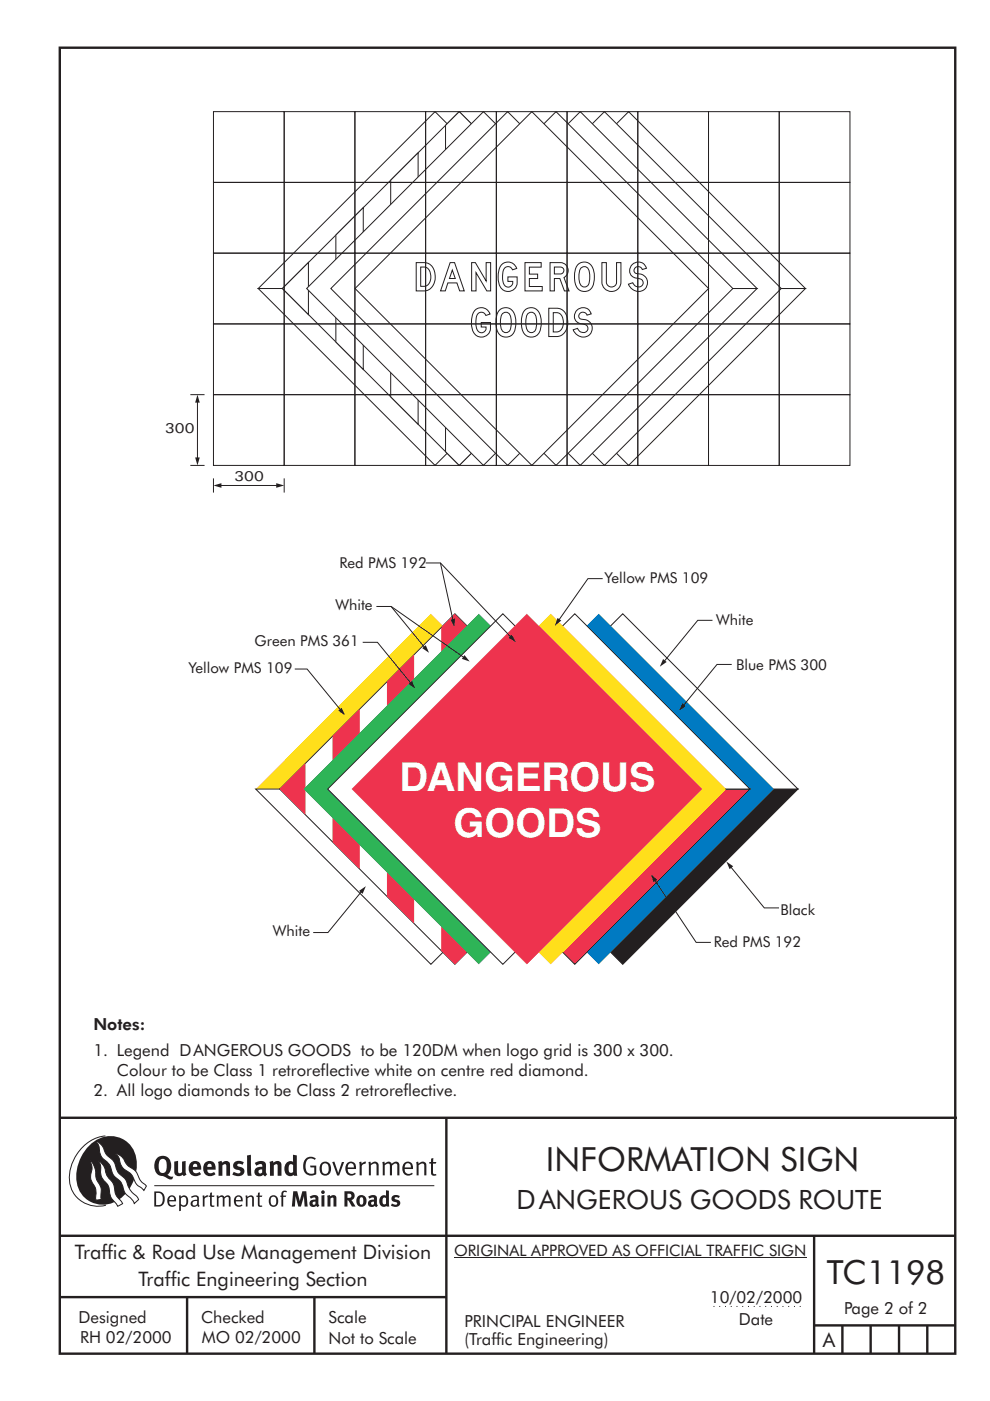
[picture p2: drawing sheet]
<svg xmlns="http://www.w3.org/2000/svg" width="210mm" height="297mm" viewBox="0 0 210 297" stroke-linecap="round" stroke-linejoin="round" font-family="sans-serif">
<g fill="none" stroke="#231f20" stroke-width=".51">
<path d="M12.7 10.1h189.9v276.9h-189.9zM12.7 237h190.3M94.7 236.9v50.1M12.7 262h190M12.7 275h82M39.7 275v12M66.7 275v12M172.7 262v25M172.7 281h30M178.7 281v6M184.7 281v6M190.7 281v6"/>
<path d="M196.7 281v6"/>
</g>
<path d="M96.3 266.7h74.7" fill="none" stroke="#231f20" stroke-width=".21"/>
<path d="M151.3 277h19.2" fill="none" stroke="#231f20" stroke-width=".21" stroke-dasharray=".2 1" stroke-linecap="butt"/>
<path d="M94.9 167.3h74.3l-37.1 37.2z" fill-rule="evenodd" fill="#231f20" stroke="#231f20" stroke-width=".21"/>
<path d="M94.9 167.3l37.2-37.2 37.1 37.2z" fill-rule="evenodd" fill="#fff" stroke="#231f20" stroke-width=".21"/>
<path d="M89.8 167.3l37.2-37.2 37.2 37.2-37.2 37.2z" fill-rule="evenodd" fill="#007ac2"/>
<path d="M84.8 167.3h74.3l-37.2 37.2z" fill-rule="evenodd" fill="#ee334e" stroke="#231f20" stroke-width=".21"/>
<path d="M84.8 167.3l37.1-37.2 37.2 37.2z" fill-rule="evenodd" fill="#fff" stroke="#231f20" stroke-width=".21"/>
<g fill="#ffdf1b">
<path d="M91.4 130.1l37.2 37.2h-74.4z"/>
<path d="M79.7 167.3l37.1-37.2 37.2 37.2-37.2 37.2z" fill-rule="evenodd"/>
</g>
<g fill="#fff" stroke="#231f20" stroke-width=".21">
<path d="M54.2 167.3h74.4l-37.2 37.2z" fill-rule="evenodd"/>
<path d="M59.3 167.3l37.2-37.2 37.1 37.2-37.1 37.2z" fill-rule="evenodd"/>
</g>
<path d="M59.3 167.3l5.5-5.5v11zM76.3 150.3v34l-5.8-5.8v-22.4zM87.8 138.8v57l-5.7-5.8v-45.5zM93.6 133l2.9-2.9 2.9 2.9v68.6l-2.9 2.9-2.9-2.9zM105.1 138.8l5.8 5.7v45.5l-5.8 5.8zM116.7 150.3l5.7 5.8v22.4l-5.7 5.8zM128.2 161.8l5.4 5.5-5.4 5.5z" fill-rule="evenodd" fill="#ee334e"/>
<path d="M64.4 167.3l37.2-37.2 37.1 37.2-37.1 37.2z" fill-rule="evenodd" fill="#2eb457"/>
<path d="M69.5 167.3l37.2-37.2 37.1 37.2-37.1 37.2z" fill-rule="evenodd" fill="#fff" stroke="#231f20" stroke-width=".21"/>
<path d="M74.6 167.3l37.1-37.2 37.2 37.2-37.2 37.2z" fill-rule="evenodd" fill="#ee334e"/>
<path d="M62.5 141.8h2.6l7.1 8.7" fill="none" stroke="#231f20" stroke-width=".21"/>
<path d="M71.7 150.7l.8-.6 .7 1.6z" fill="#231f20"/>
<path d="M93.4 119.4l14.9 15.6" fill="none" stroke="#231f20" stroke-width=".21"/>
<path d="M107.9 135.2l.7-.6 .8 1.5z" fill="#231f20"/>
<path d="M90.3 119.4h3.1l2.7 12" fill="none" stroke="#231f20" stroke-width=".21"/>
<path d="M95.5 131.4l1-.2-.1 1.7z" fill="#231f20"/>
<path d="M79.8 128.6h3.2l7 8.6" fill="none" stroke="#231f20" stroke-width=".21"/>
<path d="M89.6 137.4l.7-.6 .7 1.6z" fill="#231f20"/>
<path d="M76.9 136.2h3.2l7 8.6" fill="none" stroke="#231f20" stroke-width=".21"/>
<path d="M86.7 145l.7-.6 .7 1.6z" fill="#231f20"/>
<path d="M127.8 122.7h-3.1l-6.1 8.7" fill="none" stroke="#231f20" stroke-width=".21"/>
<path d="M118.3 131l.8 .6-1.4 1.1z" fill="#231f20"/>
<path d="M83 128.6l15.4 10.8" fill="none" stroke="#231f20" stroke-width=".21"/>
<path d="M98.5 138.9l1.1 1.4-1.6-.6z" fill="#231f20"/>
<path d="M155.2 140.9h-3.1l-7.1 8.6" fill="none" stroke="#231f20" stroke-width=".21"/>
<path d="M144.7 149.1l.8 .6-1.5 1z" fill="#231f20"/>
<path d="M155 183.9l7.1 8.6h3.1" fill="none" stroke="#231f20" stroke-width=".21"/>
<path d="M154.1 182.7l1.4 1-.7 .6z" fill="#231f20"/>
<path d="M138.9 186.7l8.8 13.1h3.1" fill="none" stroke="#231f20" stroke-width=".21"/>
<path d="M138.1 185.4l1.3 1.1-.8 .6z" fill="#231f20"/>
<path d="M151.1 131.5h-3.1l-7.1 8.7" fill="none" stroke="#231f20" stroke-width=".21"/>
<path d="M140.6 139.7l.8 .7-1.4 1z" fill="#231f20"/>
<path d="M76.6 189.1l-7 8.6h-3.2" fill="none" stroke="#231f20" stroke-width=".21"/>
<path d="M76.2 188.9l1.4-1-.7 1.6z" fill="#231f20"/>
<g fill="#fff" stroke="#231f20" stroke-width=".21">
<path d="M95.8 61.2h75l-37.5 37.5z" fill-rule="evenodd"/>
<path d="M96 61l37.3-37.3 37.5 37.5h-75z" fill-rule="evenodd"/>
<path d="M90.7 61.2l37.5-37.5 37.5 37.5-37.5 37.5z" fill-rule="evenodd"/>
<path d="M85.6 61.2h75l-37.5 37.5z" fill-rule="evenodd"/>
<path d="M85.7 61l37.4-37.3 37.5 37.5h-75z" fill-rule="evenodd"/>
<path d="M80.4 61.2l37.5-37.5 37.5 37.5-37.5 37.5z" fill-rule="evenodd"/>
<path d="M54.8 61.2l37.5-37.5 37.5 37.5z" fill-rule="evenodd"/>
<path d="M54.8 61.2h75l-37.5 37.5z" fill-rule="evenodd"/>
<path d="M59.9 61.2l37.5-37.5 37.5 37.5-37.5 37.5z" fill-rule="evenodd"/>
<path d="M59.9 61.2l5.5-5.5v11zM71.2 49.8l5.8-5.8v34.3l-5.8-5.8zM82.9 38.2l5.8-5.8v57.5l-5.8-5.8zM94.5 26.6l2.9-2.9 2.9 2.9v69.2l-2.9 2.9-2.9-2.9zM106.1 32.4l5.8 5.8v45.9l-5.8 5.8zM117.8 44l5.8 5.8v22.7l-5.8 5.8zM129.4 55.7l5.5 5.5-5.5 5.5z" fill-rule="evenodd"/>
<path d="M65 61.2l37.5-37.5 37.5 37.5-37.5 37.5z" fill-rule="evenodd"/>
<path d="M70.2 61.2l37.5-37.5 37.5 37.5-37.5 37.5z" fill-rule="evenodd"/>
<path d="M75.3 61.2l37.5-37.5 37.5 37.5-37.5 37.5z" fill-rule="evenodd"/>
</g>
<path d="M46.8 102.9h11.9" fill="none" stroke="#231f20" stroke-width=".21"/>
<g fill="#231f20">
<path d="M58.6 102.4l1.7 .5-1.7 .5z"/>
<path d="M45.3 102.9l1.7-.5v1z"/>
</g>
<path d="M40.4 98.7h3M41.9 85.2v11.9M45.3 101.4v3M60.3 101.4v3" fill="none" stroke="#231f20" stroke-width=".21"/>
<g fill="#231f20">
<path d="M41.9 83.7l.5 1.7h-1z"/>
<path d="M41.4 97h1l-.5 1.7z"/>
</g>
<g fill="none" stroke="#231f20" stroke-width=".21">
<path d="M45.3 23.7h15v15h-15zM45.3 38.7h15v15h-15zM60.3 23.7h15v15h-15zM60.3 38.7h15v15h-15zM75.3 23.7h15v15h-15zM75.3 38.7h15v15h-15zM90.3 23.7h15v15h-15zM90.3 38.7h15v15h-15zM105.3 23.7h15v15h-15zM105.3 38.7h15v15h-15zM120.3 23.7h15v15h-15zM120.3 38.7h15v15h-15z"/>
<path d="M135.3 23.7h15v15h-15zM135.3 38.7h15v15h-15zM150.3 23.7h15v15h-15zM150.3 38.7h15v15h-15zM165.3 23.7h15v15h-15zM165.3 38.7h15v15h-15zM45.3 53.7h15v15h-15zM60.3 53.7h15v15h-15zM75.3 53.7h15v15h-15zM90.3 53.7h15v15h-15zM105.3 53.7h15v15h-15zM120.3 53.7h15v15h-15z"/>
<path d="M135.3 53.7h15v15h-15zM150.3 53.7h15v15h-15zM165.3 53.7h15v15h-15zM45.3 68.7h15v15h-15zM60.3 68.7h15v15h-15zM75.3 68.7h15v15h-15zM90.3 68.7h15v15h-15zM105.3 68.7h15v15h-15zM120.3 68.7h15v15h-15zM135.3 68.7h15v15h-15zM150.3 68.7h15v15h-15zM165.3 68.7h15v15h-15z"/>
<path d="M40.4 83.7h3M45.3 83.7h15v15h-15zM60.3 83.7h15v15h-15zM75.3 83.7h15v15h-15zM90.3 83.7h15v15h-15zM105.3 83.7h15v15h-15zM120.3 83.7h15v15h-15zM135.3 83.7h15v15h-15zM150.3 83.7h15v15h-15zM165.3 83.7h15v15h-15z"/>
</g>
<g fill="#231f20">
<path d="M64.9 245.6a1.61 1.61 0 0 1 2.1 0l-.2 .3a1.17 1.17 0 0 0-1.4-.2 1.17 1.17 0 0 0-.6 1.3 1.42 1.42 0 0 0 1.2 1.9l.7-.2v-1.2h-.8l-.1-.4h1.3v1.8a1.82 1.82 0 0 1-2.2 0 1.82 1.82 0 0 1-.6-2.1l.2-.7z" fill-rule="evenodd"/>
<path d="M68.2 246.5a1.77 1.77 0 0 0 .4 2.7 1.39 1.39 0 0 0 1.4-.5 1.39 1.39 0 0 0 .2-1.5 1.19 1.19 0 0 0-2-.7zM68.5 246.8a.83 .83 0 0 1 1 .1 .83 .83 0 0 1 .2 1 .75 .75 0 0 1-.6 1 .75 .75 0 0 1-.8-.8v-1z" fill-rule="evenodd"/>
<path d="M70.5 246.4l.4-.1 .8 2.4 .8-2.3h.5l-1.1 2.8h-.4z" fill-rule="evenodd"/>
<path d="M73.6 246.7a1.74 1.74 0 0 0 .5 2.5h.9l.5-.3-.2-.3a.89 .89 0 0 1-1.1 .2 .89 .89 0 0 1-.4-.9h1.7a1.15 1.15 0 0 0-.5-1.4 1.15 1.15 0 0 0-1.4 .2zM73.9 246.9a.67 .67 0 0 1 .9-.2 .67 .67 0 0 1 .3 .8h-1.3z" fill-rule="evenodd"/>
<path d="M76.2 246.4l.4-.1 .1 .4 .5-.4h.4l-.1 .5a.61 .61 0 0 0-.8 .6v1.8h-.4z" fill-rule="evenodd"/>
<path d="M78.1 246.4l.4-.1 .2 .4a.89 .89 0 0 1 .9-.4 .89 .89 0 0 1 .7 .7v2.2h-.4v-2.2l-.1-.2-.4-.1-.7 .4v2.1h-.5z" fill-rule="evenodd"/>
<path d="M81.1 246.4l.4-.1 .1 .4a.83 .83 0 0 1 .8-.4 .83 .83 0 0 1 .7 .5 .86 .86 0 0 1 .9-.5 .86 .86 0 0 1 .7 .7v2.2h-.4l-.1-2.3a.5 .5 0 0 0-.8 0l-.3 .2v2.1h-.4v-2.2l-.4-.3-.7 .4v2.1h-.4z" fill-rule="evenodd"/>
<path d="M85.7 246.7a1.74 1.74 0 0 0 .5 2.5h.9l.4-.3-.1-.3a.89 .89 0 0 1-1.1 .2 .89 .89 0 0 1-.5-.9h1.8a1.15 1.15 0 0 0-.5-1.4 1.15 1.15 0 0 0-1.4 .2zM86 246.9a.67 .67 0 0 1 .9-.2 .67 .67 0 0 1 .3 .8h-1.4z" fill-rule="evenodd"/>
<path d="M88.2 246.4l.5-.1 .1 .4a.89 .89 0 0 1 .9-.4 .89 .89 0 0 1 .7 .7v2.2h-.4v-2.2l-.1-.2-.3-.1-.8 .4v2.1h-.4z" fill-rule="evenodd"/>
<path d="M91.4 245.6l.5-.1v.9h.7l-.2 .3h-.6l.1 2.1 .1 .1h.5l.1 .3a.71 .71 0 0 1-1.2-.6v-1.9h-.3v-.3h.3z" fill-rule="evenodd"/>
<path d="M37 246.3l.8-.2v2a.46 .46 0 0 0 .2 .6 .46 .46 0 0 0 .6-.2v-2.2l.8-.2v2.4l.2 .5-.6 .4-.2-.3a1.03 1.03 0 0 1-1.2 .2 1.03 1.03 0 0 1-.6-1.1z" fill-rule="evenodd"/>
<path d="M40.4 246.6a1.64 1.64 0 0 0 0 2.3 1.64 1.64 0 0 0 2.3 0l-.4-.4a.78 .78 0 0 1-.9 .3 .78 .78 0 0 1-.5-.8h1.8a1.37 1.37 0 0 0-.6-1.6 1.37 1.37 0 0 0-1.7 .2zM41 246.9a.48 .48 0 0 1 .7-.1 .48 .48 0 0 1 .1 .6h-.9z" fill-rule="evenodd"/>
<path d="M43.5 246.6a1.65 1.65 0 0 0-.2 2 1.65 1.65 0 0 0 1.9 .7l.5-.4-.3-.4a.78 .78 0 0 1-.9 .3 .78 .78 0 0 1-.5-.8h1.7a1.37 1.37 0 0 0-.5-1.6 1.37 1.37 0 0 0-1.7 .2zM44.1 246.9a.48 .48 0 0 1 .6-.1 .48 .48 0 0 1 .2 .6h-.9z" fill-rule="evenodd"/>
<path d="M46.2 246.3l.8-.2 .1 .4a.95 .95 0 0 1 1-.3 .95 .95 0 0 1 .7 .8v2.3h-.8v-2.3l-.3-.2-.5 .3v2.2h-.8z" fill-rule="evenodd"/>
<path d="M49.6 246.5a1.73 1.73 0 0 1 2.1-.1l-.2 .6-.6-.2a.42 .42 0 0 0-.6 .2l.2 .3a1.23 1.23 0 0 1 1.4 1 1.47 1.47 0 0 1-2.3 .9l-.3-.2 .3-.6 .7 .3a.47 .47 0 0 0 .7-.3 .87 .87 0 0 0-1-.5l-.4-.2-.1-.4z" fill-rule="evenodd"/>
<path d="M54 246.6l.4 .6 .3-.2a.62 .62 0 0 1 .9 0v.4a1.21 1.21 0 0 0-1.3 .3 1.21 1.21 0 0 0-.2 1.3 1.19 1.19 0 0 0 1.7 .1l.5 .3 .4-.5-.3-.3v-1.4a.96 .96 0 0 0-1.3-1zM55 248l.6-.1v.7a.43 .43 0 0 1-.7 .1 .43 .43 0 0 1 .1-.7z" fill-rule="evenodd"/>
<path d="M57.1 246.3l.8-.2 .1 .4a.95 .95 0 0 1 1-.3 .95 .95 0 0 1 .7 .8v2.3h-.8v-2.3l-.3-.2-.5 .3v2.2h-.8z" fill-rule="evenodd"/>
<path d="M62.1 244.8l.1 1.5a1.29 1.29 0 0 0-1.4 .2 1.29 1.29 0 0 0-.5 1.3 1.24 1.24 0 0 0 .5 1.4 1.24 1.24 0 0 0 1.5-.1v.2h.8l-.1-4.3zM61.5 246.9l.4-.1 .3 .2v1.5l-.3 .1a.48 .48 0 0 1-.7-.4 1.52 1.52 0 0 1 .3-1.3z" fill-rule="evenodd"/>
<path d="M52.4 245l.8-.2 .2 4.5h-.8l-.1-.2z" fill-rule="evenodd"/>
</g>
<path d="M22.4 240.8a9 9 0 0 0-7.4 10.9 6.2 6.2 0 0 0 7.5 3.8M32.7 251.4h59.4" fill="none" stroke="#231f20" stroke-width=".21"/>
<path d="M19.1 242.7a5.7 5.7 0 0 1 6.5-1.4 5.7 5.7 0 0 1 3.4 5.7 8.6 8.6 0 0 1-6.2 8.3 5.7 5.7 0 0 1-6.6-7 9.9 9.9 0 0 1 2.9-5.6z" fill-rule="evenodd" fill="#231f20"/>
<path d="M24.4 244.5a3.1 3.1 0 0 1 2.3 2.2l.8 .7a3.2 3.2 0 0 1 2 2.4l.4 .6 1.2 1.1-.6 .9-.2-.3a3.5 3.5 0 0 1-1.9-2.1 3.8 3.8 0 0 0-2.1-2.1 3.5 3.5 0 0 1-1-2.3zM20.4 241.9a3.4 3.4 0 0 1 1.9 2.5l.7 .8a3.3 3.3 0 0 1 1.7 2.6 4.4 4.4 0 0 0 1.7 2l.3 .3a6.1 6.1 0 0 0 2.4 3.7l.3 .5-.9 .9a6.1 6.1 0 0 0-2-2.2l-.3-.8a3.6 3.6 0 0 0-1.9-2.8l-.6-1a3.6 3.6 0 0 0-1.9-2.8 3.7 3.7 0 0 1-.8-2.4zM21 246.1a3.4 3.4 0 0 1 1.5 2.7l.6 1a3.8 3.8 0 0 1 1.3 3.1l.4 .7 1.2 1.6-1 .6-.5-.8a3.2 3.2 0 0 1-1.3-2.8 4.3 4.3 0 0 0-1.4-2.2 4.7 4.7 0 0 1-.5-2.9zM19.2 246.1a5.1 5.1 0 0 1 1.2 3.7l.3 .7a3.1 3.1 0 0 1 .7 3l.1 .8-1.2 .2v-.8a3.5 3.5 0 0 0-.9-3.2 3.6 3.6 0 0 1 .1-2.6z" fill-rule="evenodd" fill="#fff" stroke="#231f20" stroke-width=".21"/>
<g fill="#231f20">
<path d="M33.3 245.5a2.51 2.51 0 0 0 .5 3.7l.7 .1a2.79 2.79 0 0 0 2 .7l.3-.5h-.6l-.7-.4a2.56 2.56 0 0 0 0-3.8 1.83 1.83 0 0 0-2.2 .2zM34 245.9a.87 .87 0 0 1 1 0 .87 .87 0 0 1 .4 .9v.4a1.17 1.17 0 0 1-.9 1.5l-.3-.1a2.38 2.38 0 0 1-.2-2.7z" fill-rule="evenodd"/>
<path d="M33.1 252.9v2.6a1.12 1.12 0 0 0 1.2-.3 1.12 1.12 0 0 0 .2-1.2l-.1-.5-.3-.4zM32.7 252.6h1.1a1.67 1.67 0 0 1 1.1 1.7 1.67 1.67 0 0 1-1.2 1.5h-1zM36 253.9l-.1 .5h1.1a.55 .55 0 0 0-.3-.6 .55 .55 0 0 0-.7 .1zM35.8 253.7a.95 .95 0 0 1 1.1-.1 .95 .95 0 0 1 .4 1.1h-1.4a.72 .72 0 0 0 .4 .8 .72 .72 0 0 0 .9-.2l.1 .3a1.15 1.15 0 0 1-1.5 0 1.15 1.15 0 0 1-.3-1.5zM38.4 254.1v1.2a.7 .7 0 0 0 .9 .1 .7 .7 0 0 0 .2-.9 .61 .61 0 0 0-.4-.7 .61 .61 0 0 0-.7 .3zM38 253.5l.3-.1v.4a.95 .95 0 0 1 1.3-.2 .95 .95 0 0 1 .3 1.2 .92 .92 0 0 1-.5 1 .92 .92 0 0 1-1-.2v1.1l-.4 .1zM40.9 254.8a.5 .5 0 0 0 .2 .8 .5 .5 0 0 0 .7-.4v-.6zM40.5 253.7a1 1 0 0 1 1.7 .3v1.4l.2 .2-.2 .3-.4-.3a.78 .78 0 0 1-1.3-.1 .78 .78 0 0 1 .8-1.1h.5a.58 .58 0 0 0-.3-.7 .58 .58 0 0 0-.7 .3zM42.9 253.5l.4-.1 .1 .4 .3-.3 .5-.1-.2 .4a.52 .52 0 0 0-.6 .6v1.4h-.4zM44.6 252.9l.4-.1-.1 .7h.6l-.1 .3h-.5v1.5a.35 .35 0 0 0 .5 .3l.1 .2a.57 .57 0 0 1-.6 .1 .57 .57 0 0 1-.3-.5v-1.6h-.3v-.3h.3zM45.9 253.5l.4-.1 .1 .4 .2-.2a.64 .64 0 0 1 1 .2 .7 .7 0 0 1 .7-.4 .7 .7 0 0 1 .6 .7v1.7h-.4v-1.7l-.3-.3-.6 .3v1.7h-.3v-1.6a.38 .38 0 0 0-.3-.5 .38 .38 0 0 0-.5 .2l-.1 .2v1.7h-.4zM50.2 253.9l-.2 .5h1.1a.55 .55 0 0 0-.2-.6 .55 .55 0 0 0-.7 .1zM49.9 253.7a.95 .95 0 0 1 1.2-.1 .95 .95 0 0 1 .4 1.1h-1.5a.72 .72 0 0 0 .4 .8 .72 .72 0 0 0 .9-.2l.1 .3a1.15 1.15 0 0 1-1.5 0 1.15 1.15 0 0 1-.2-1.5zM52.1 253.5l.3-.1 .1 .4a.72 .72 0 0 1 .8-.4 .72 .72 0 0 1 .6 .6v1.8h-.4v-1.6a.45 .45 0 0 0-.3-.5 .45 .45 0 0 0-.6 .3l-.1 .1v1.7h-.4zM54.7 252.9l.4-.1v.7h.5l-.1 .3h-.4v1.5a.35 .35 0 0 0 .5 .3v.2a.57 .57 0 0 1-.6 .1 .57 .57 0 0 1-.3-.5v-1.6h-.3v-.3h.3zM57.6 253.9l-.2 .7a.65 .65 0 0 0 .2 .8 .65 .65 0 0 0 .9-.2l.1-.1a.93 .93 0 0 0-.8-1.4zM57.3 253.7a1.12 1.12 0 0 1 1.4 .1 1.12 1.12 0 0 1 .2 1.4 1.01 1.01 0 0 1-1.2 .6 1.01 1.01 0 0 1-.7-1.2zM59.9 252.6l.5-.2 .5 .2-.2 .2-.3-.1-.3 .2v.6h.6l-.1 .3h-.5v2h-.4v-2h-.2v-.3h.2zM62.2 252.6l-.3 3.2h.6l.2-2.3 .6 2.3h.5l.7-2.3 .1 2.3h.7l-.3-3.2h-.9l-.5 2.1-.6-2.1zM65.7 253.7l.2 .5a.51 .51 0 0 1 .6-.4 .51 .51 0 0 1 .4 .4v.1a.88 .88 0 0 0-1.1 .4 .88 .88 0 0 0 .2 1.1 .9 .9 0 0 0 1.1-.2l.3 .3 .3-.3-.2-.3v-1.1a.87 .87 0 0 0-.5-.8 .87 .87 0 0 0-.9 .1zM66.4 254.8h.5v.5l-.2 .1h-.2l-.2-.1zM68.2 253.5v2.3h.6v-2.4zM68.1 252.8a.4 .4 0 0 0 .8 0 .4 .4 0 0 0-.8 0zM69.4 253.5l.1 2.3h.6v-1.7a.33 .33 0 0 1 .4-.2 .33 .33 0 0 1 .2 .4v1.5h.7v-1.7a.75 .75 0 0 0-.6-.7 .75 .75 0 0 0-.8 .3l-.1-.3zM73.1 252.6v3.2h.6v-1.3l.3 .2 .6 1.1h.8l-.9-1.4a.94 .94 0 0 0 .7-1 .94 .94 0 0 0-.9-.8zM73.7 253.1a.51 .51 0 0 1 .7 .1 .51 .51 0 0 1-.2 .7l-.5 .1zM75.9 253.7a1.19 1.19 0 0 0-.1 1.7 1.19 1.19 0 0 0 1.7 0 1.19 1.19 0 0 0 0-1.6 1.19 1.19 0 0 0-1.6-.1zM76.5 253.9l.2-.1a.99 .99 0 0 1 0 1.6 1.06 1.06 0 0 1-.2-1.5zM78.1 253.7l.3 .5a.51 .51 0 0 1 .5-.4 .51 .51 0 0 1 .4 .4v.1a.88 .88 0 0 0-1.1 .4 .88 .88 0 0 0 .2 1.1 .9 .9 0 0 0 1.1-.2l.3 .3 .4-.3-.2-.3v-1.1a.87 .87 0 0 0-.5-.8 .87 .87 0 0 0-1 .1zM78.8 254.8h.5v.5l-.1 .1h-.3l-.2-.1zM81.9 252.4v1.1a1.2 1.2 0 0 0-1.4 .6 1.2 1.2 0 0 0 .2 1.4l.5 .4 .8-.2v.1h.6l-.1-3.3zM81.4 253.9l.5 .2-.1 1.1a.46 .46 0 0 1-.6 0 .46 .46 0 0 1-.1-.5zM83.3 253.6a.79 .79 0 0 0-.2 .9 .79 .79 0 0 0 .9 .4 .33 .33 0 0 1 .1 .5 .33 .33 0 0 1-.5 0l-.5-.2-.2 .4a1.15 1.15 0 0 0 1.2 .3 1.15 1.15 0 0 0 .8-1 1.49 1.49 0 0 0-1.2-.8 .4 .4 0 0 1 .3-.3 .4 .4 0 0 1 .4 .1l.2 .1 .2-.4a1.47 1.47 0 0 0-1.5 0z" fill-rule="evenodd"/>
</g>
<g font-size="8.4" fill="#fff">
<text x="84.8" y="167.8">DANGEROUS</text>
<text x="96.2" y="177.4">GOODS</text>
</g>
<g font-size="7.1" fill="#231f20">
<text x="115.8" y="248.2">INFORMATION SIGN</text>
<text x="175.4" y="272.2">TC1198</text>
</g>
<g font-size="6" fill="#231f20">
<text x="88.3" y="61.7">DANGEROUS</text>
<text x="100" y="71.4">GOODS</text>
</g>
<text font-size="5.6" fill="#231f20" x="109.5" y="256.4">DANGEROUS GOODS ROUTE</text>
<g font-size="4.2" fill="#231f20">
<text x="15.9" y="267">Traffic &amp; Road Use Management Division</text>
<text x="29.4" y="272.6">Traffic Engineering Section</text>
<text x="174.5" y="285.5">A</text>
</g>
<g font-size="3.5" fill="#231f20">
<text x="19.8" y="218.5">Notes:</text>
<text x="19.8" y="223.8">1. Legend DANGEROUS GOODS to be 120DM when logo grid is 300 x 300.</text>
<text x="19.8" y="232.3">2. All logo diamonds to be Class 2 retroreflective.</text>
<text x="24.8" y="228.1">Colour to be Class 1 retroreflective white on centre red diamond.</text>
<text x="16.7" y="280.5">Designed</text>
<text x="42.7" y="280.5">Checked</text>
<text x="69.7" y="280.5">Scale</text>
<text x="98.5" y="281.4">PRINCIPAL ENGINEER</text>
<text x="150.6" y="276.3">10/02/2000</text>
<text x="156.7" y="281">Date</text>
<text x="179" y="278.7">Page 2 of 2</text>
<text x="17" y="284.8">RH 02/2000</text>
<text x="42.8" y="284.8">MO 02/2000</text>
<text x="69.7" y="285">Not to Scale</text>
<text x="98.5" y="285.1">(Traffic Engineering)</text>
</g>
<text font-size="3.4" fill="#231f20" x="96.3" y="266.3">ORIGINAL APPROVED AS OFFICIAL TRAFFIC SIGN</text>
<g font-size="3.2" fill="#231f20">
<text x="72" y="120.4">Red PMS 192</text>
<text x="128.2" y="123.5">Yellow PMS 109</text>
<text x="71.1" y="129.3">White</text>
<text x="54" y="136.9">Green PMS 361</text>
<text x="151.9" y="132.6">White</text>
<text x="40" y="142.7">Yellow PMS 109</text>
<text x="156.1" y="142">Blue PMS 300</text>
<text x="165.5" y="193.9">Black</text>
<text x="57.9" y="198.5">White</text>
<text x="151.4" y="200.8">Red PMS 192</text>
</g>
<g font-size="2.9" fill="#231f20">
<text x="35" y="91.8">300</text>
<text x="49.7" y="102.1">300</text>
</g>
</svg>
